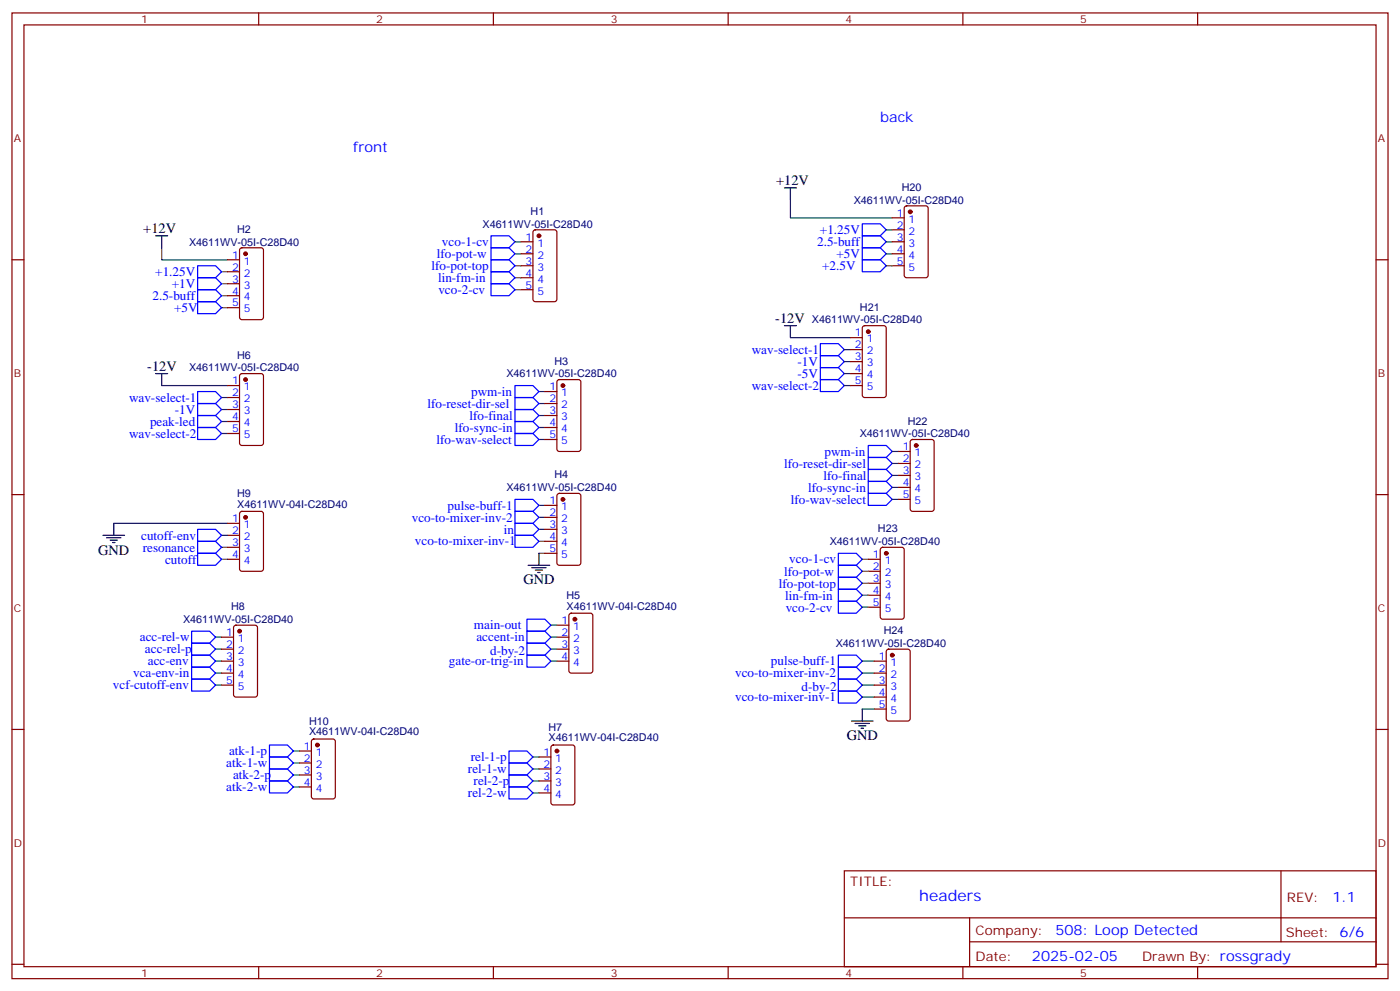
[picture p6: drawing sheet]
<svg xmlns="http://www.w3.org/2000/svg" width="412mm" height="292mm" viewBox="0 0 412 292" stroke-linecap="round" stroke-linejoin="round" font-family="sans-serif">
<g fill="none" stroke="#870000" stroke-width=".35">
<path d="M3.5 3.8h405.4v284.3h-405.4zM7.1 7.3h398.2v277.3h-398.2zM76.2 3.8v3.5M145.3 3.8v3.5M214.5 3.8v3.5M283.6 3.8v3.5M352.8 3.8v3.5M3.5 76.5h3.6M67 76.5h3.6M70.8 73.2l.5-.2h5.6l.7 .4v20l-.5 .7h-5.8l-.7-.4v-20zM153.5 71.2h3.5M153.5 74.7h3.5"/>
<path d="M153.5 78.2h3.5M157.2 67.9l.5-.2h5.6l.7 .4v20l-.4 .7h-5.9l-.7-.4v-20zM262.8 64.1h3.5M262.8 67.7h3.5M262.8 71.2h3.5M262.8 74.7h3.5M262.8 78.2h3.5M266.6 60.8l.5-.2h5.6l.6 .4 .1 20.1-.5 .6-5.8 .1-.7-.5-.1-20zM405.3 76.5h3.6M67 80h3.6M67 83.5h3.6M67 87.1h3.6"/>
<path d="M67 90.6h3.6M153.5 81.8h3.5M153.5 85.3h3.5M250.5 99.4h3.5M254.2 96.1l.5-.2h5.6l.7 .4 .1 20-.5 .7-5.9 .1-.6-.5-.1-20zM67 113.5h3.6M67 117.1h3.6M70.8 110.2l.5-.2h5.6l.7 .4v20.1l-.5 .6-5.8 .1-.7-.5v-20zM160.5 115.3h3.5M160.5 118.8h3.5M164.3 112l.4-.2h5.7l.6 .4 .1 20-.5 .7h-5.9l-.6-.4-.1-20zM250.5 102.9h3.5"/>
<path d="M250.5 106.5h3.5M250.5 110h3.5M250.5 113.5h3.5M67 120.6h3.6M67 124.1h3.6M67 127.6h3.6M160.5 122.3h3.5M160.5 125.9h3.5M160.5 129.4h3.5M264.6 132.9h3.5M264.6 136.5h3.5M264.6 140h3.5"/>
<path d="M268.3 129.6l.5-.2h5.7l.6 .4 .1 20.1-.5 .6-5.9 .1-.6-.5-.1-20zM3.5 145.6h3.6M67 154.1h3.6M67 157.6h3.6M70.8 150.8l.5-.2h5.6l.7 .4v16.5l-.5 .6-5.8 .1-.7-.5v-16.4zM160.5 148.8h3.5M160.5 152.3h3.5M160.5 155.9h3.5M160.5 159.4h3.5M164.3 145.5l.4-.2h5.7l.6 .4 .1 20-.5 .7h-5.9l-.6-.4-.1-20zM264.6 143.5h3.5M264.6 147h3.5"/>
<path d="M405.3 145.6h3.6M67 164.7h3.6M67 161.1h3.6M160.5 162.9h3.5M255.8 164.7h3.5M255.8 168.2h3.5M255.8 171.7h3.5M255.8 175.3h3.5M255.8 178.8h3.5M259.5 161.4l.5-.3h5.6l.7 .5v20l-.4 .7h-5.9l-.7-.4v-20zM65.3 194.7h3.5M65.3 198.2h3.5"/>
<path d="M65.3 187.6h3.5M65.3 191.1h3.5M69 184.3l.5-.2h5.6l.7 .4v20l-.4 .7h-5.9l-.7-.4v-20zM164 194.7h3.6M164 184.1h3.6M164 187.6h3.6M164 191.1h3.6M167.8 180.8l.5-.2h5.6l.7 .4v16.5l-.4 .6-5.9 .1-.7-.5v-16.4zM257.5 194.7h3.6M257.5 198.2h3.6M261.3 191.3l.5-.2h5.6l.7 .5v20l-.5 .6-5.8 .1-.7-.5v-20zM3.5 214.8h3.6"/>
<path d="M65.3 201.7h3.5M92 217.8l.4-.2h5.7l.6 .4 .1 16.5-.5 .7h-5.9l-.6-.4-.1-16.5zM162.5 219.6l.5-.2h5.6l.7 .4v16.5l-.4 .6-5.9 .1-.7-.5v-16.4zM257.5 201.7h3.6M257.5 205.2h3.6M257.5 208.8h3.6M405.3 214.8h3.6M88.2 221.1h3.5M88.2 224.6h3.5M88.2 228.2h3.5M88.2 231.7h3.5M158.7 222.9h3.6"/>
<path d="M158.7 226.4h3.6M158.7 229.9h3.6M158.7 233.5h3.6M248.7 256.4h156.6v28.2h-156.6zM377.3 256.4v20.9M248.7 270.2h156.5M285.6 277.3h119.6M285.6 270.2v14.2M3.5 283.9h3.6M76.2 284.6v3.5M145.3 284.6v3.5M214.5 284.6v3.5"/>
<path d="M283.6 284.6v3.5M352.8 284.6v3.5M405.3 283.9h3.6"/>
</g>
<g fill="none" stroke="#008700" stroke-width=".35">
<path d="M232.8 58.8v5.3h30M47.6 73v3.5h19.4M151.7 71.2h1.8M151.7 74.7h1.8M151.7 78.2h1.8M261.1 71.2h1.7M261.1 74.7h1.7M261.1 78.2h1.7M261.1 67.7h1.7M65.3 90.6h1.7M65.3 83.5h1.7M65.3 80h1.7"/>
<path d="M65.3 87.1h1.7M151.7 85.3h1.8M151.7 81.8h1.8M232.8 99.4h17.7M47.6 113.5h19.4M65.3 117.1h1.7M158.7 118.8h1.8M158.7 115.3h1.8M248.7 106.5h1.8M248.7 102.9h1.8M248.7 110h1.8M248.7 113.5h1.8"/>
<path d="M65.3 120.6h1.7M65.3 124.1h1.7M65.3 127.6h1.7M158.7 122.3h1.8M158.7 129.4h1.8M158.7 125.9h1.8M262.8 132.9h1.8M262.8 136.5h1.8M262.8 140h1.8M33.5 154.1h33.5M65.3 157.6h1.7M158.7 152.3h1.8"/>
<path d="M158.7 155.9h1.8M158.7 159.4h1.8M158.7 148.8h1.8M262.8 143.5h1.8M262.8 147h1.8M65.3 164.7h1.7M65.3 161.1h1.7M158.7 162.9h1.8M254 164.7h1.8M254 168.2h1.8M254 171.7h1.8M254 175.3h1.8"/>
<path d="M254 178.8h1.8M63.5 194.7h1.8M63.5 198.2h1.8M63.5 191.1h1.8M63.5 187.6h1.8M162.3 194.7h1.7M162.3 191.1h1.7M162.3 187.6h1.7M162.3 184.1h1.7M254 194.7h3.5M254 198.2h3.5M63.5 201.7h1.8"/>
<path d="M254 205.2h3.5M254 201.7h3.5M254 208.8h3.5M86.4 228.2h1.8M86.4 231.7h1.8M86.4 224.6h1.8M86.4 221.1h1.8M157 233.5h1.7M157 229.9h1.7M157 222.9h1.7M157 226.4h1.7"/>
</g>
<g fill="none" stroke="#00f" stroke-width=".35">
<path d="M58.2 78.2h5.3l1.8 1.8-1.8 1.8h-5.3zM144.6 69.4h5.3l1.8 1.8-1.8 1.8h-5.3zM144.6 73h5.3l1.8 1.7-1.8 1.8h-5.3zM144.6 76.5h5.3l1.8 1.7-1.8 1.8h-5.3zM254 73h5.3l1.8 1.7-1.8 1.8h-5.3zM254 69.4h5.3l1.8 1.8-1.8 1.8h-5.3zM254 76.5h5.3l1.8 1.7-1.8 1.8h-5.3zM254 65.9h5.3l1.8 1.8-1.8 1.7h-5.3zM58.2 85.3h5.3l1.8 1.8-1.8 1.7h-5.3zM58.2 81.8h5.3l1.8 1.7-1.8 1.8h-5.3zM58.2 88.8h5.3l1.8 1.8-1.8 1.8h-5.3zM144.6 80h5.3l1.8 1.8-1.8 1.7h-5.3z"/>
<path d="M144.6 83.5h5.3l1.8 1.8-1.8 1.8h-5.3zM58.2 118.8h5.3l1.8 1.8-1.8 1.7h-5.3zM58.2 115.3h5.3l1.8 1.8-1.8 1.7h-5.3zM151.7 117.1h5.3l1.7 1.7-1.7 1.8h-5.3zM151.7 113.5h5.3l1.7 1.8-1.7 1.8h-5.3zM241.7 104.7h5.2l1.8 1.8-1.8 1.7h-5.2zM241.7 101.2h5.2l1.8 1.7-1.8 1.8h-5.2zM241.7 111.8h5.2l1.8 1.7-1.8 1.8h-5.2zM241.7 108.2h5.2l1.8 1.8-1.8 1.8h-5.2zM58.2 122.3h5.3l1.8 1.8-1.8 1.8h-5.3zM58.2 125.9h5.3l1.8 1.7-1.8 1.8h-5.3zM151.7 120.6h5.3l1.7 1.7-1.7 1.8h-5.3z"/>
<path d="M151.7 124.1h5.3l1.7 1.8-1.7 1.7h-5.3zM151.7 127.6h5.3l1.7 1.8-1.7 1.8h-5.3zM255.8 131.2h5.3l1.7 1.7-1.7 1.8h-5.3zM255.8 138.2h5.3l1.7 1.8-1.7 1.7h-5.3zM255.8 134.7h5.3l1.7 1.8-1.7 1.7h-5.3zM58.2 155.9h5.3l1.8 1.7-1.8 1.8h-5.3zM58.2 159.4h5.3l1.8 1.7-1.8 1.8h-5.3zM151.7 154.1h5.3l1.7 1.8-1.7 1.7h-5.3zM151.7 147h5.3l1.7 1.8-1.7 1.8h-5.3zM151.7 150.6h5.3l1.7 1.7-1.7 1.8h-5.3zM151.7 157.6h5.3l1.7 1.8-1.7 1.7h-5.3zM255.8 141.7h5.3l1.7 1.8-1.7 1.8h-5.3z"/>
<path d="M255.8 145.3h5.3l1.7 1.7-1.7 1.8h-5.3zM58.2 162.9h5.3l1.8 1.8-1.8 1.7h-5.3zM246.9 162.9h5.3l1.8 1.8-1.8 1.7h-5.3zM246.9 177h5.3l1.8 1.8-1.8 1.8h-5.3zM246.9 173.5h5.3l1.8 1.8-1.8 1.7h-5.3zM246.9 170h5.3l1.8 1.7-1.8 1.8h-5.3zM246.9 166.4h5.3l1.8 1.8-1.8 1.8h-5.3zM56.4 185.8h5.3l1.8 1.8-1.8 1.8h-5.3zM56.4 189.4h5.3l1.8 1.7-1.8 1.8h-5.3zM56.4 200h5.3l1.8 1.7-1.8 1.8h-5.3zM56.4 192.9h5.3l1.8 1.8-1.8 1.7h-5.3zM56.4 196.4h5.3l1.8 1.8-1.8 1.8h-5.3z"/>
<path d="M155.2 189.4h5.3l1.8 1.7-1.8 1.8h-5.3zM155.2 192.9h5.3l1.8 1.8-1.8 1.7h-5.3zM155.2 185.8h5.3l1.8 1.8-1.8 1.8h-5.3zM155.2 182.3h5.3l1.8 1.8-1.8 1.7h-5.3zM246.9 200h5.3l1.8 1.7-1.8 1.8h-5.3zM246.9 192.9h5.3l1.8 1.8-1.8 1.7h-5.3zM246.9 196.4h5.3l1.8 1.8-1.8 1.8h-5.3zM79.4 219.4h5.3l1.7 1.7-1.7 1.8h-5.3zM246.9 203.5h5.3l1.8 1.7-1.8 1.8h-5.3zM79.4 222.9h5.3l1.7 1.7-1.7 1.8h-5.3zM79.4 229.9h5.3l1.7 1.8-1.7 1.8h-5.3zM79.4 226.4h5.3l1.7 1.8-1.7 1.7h-5.3z"/>
<path d="M149.9 231.7h5.3l1.8 1.8-1.8 1.7h-5.3zM149.9 228.2h5.3l1.8 1.7-1.8 1.8h-5.3zM149.9 224.6h5.3l1.8 1.8-1.8 1.8h-5.3zM149.9 221.1h5.3l1.8 1.8-1.8 1.7h-5.3z"/>
</g>
<g fill="none" stroke="#000" stroke-width=".35">
<path d="M231.1 55.3h3.5M232.8 55.3v3.5M45.9 69.4h3.5M47.6 69.4v3.6M231.1 95.9h3.5M232.8 95.9v3.5M45.9 110h3.5M47.6 110v3.5M30.3 157.6h6.4M31.4 158.3h4.2M32.5 159h2.1M33.2 159.7h.7"/>
<path d="M33.5 154.1v3.5M155.6 166.4h6.3M156.6 167.1h4.3M157.7 167.9h2.1M158.4 168.6h.7M158.7 162.9v3.5M250.8 212.3h6.4M251.9 213h4.2M252.9 213.7h2.2M253.6 214.4h.8M254 208.8v3.5"/>
</g>
<g fill="#870000" stroke="#870000" stroke-width=".35">
<circle cx="269.9" cy="131.2" r=".53"/>
<circle cx="261.1" cy="162.9" r=".53"/>
<circle cx="268.1" cy="62.4" r=".53"/>
<circle cx="262.8" cy="192.9" r=".53"/>
<circle cx="255.8" cy="97.6" r=".53"/>
<circle cx="169.3" cy="182.3" r=".53"/>
<circle cx="164" cy="221.1" r=".53"/>
<circle cx="72.3" cy="152.3" r=".53"/>
<circle cx="93.5" cy="219.4" r=".53"/>
<circle cx="70.6" cy="185.8" r=".53"/>
<circle cx="72.3" cy="111.8" r=".53"/>
<circle cx="165.8" cy="147" r=".53"/>
<circle cx="165.8" cy="113.5" r=".53"/>
<circle cx="72.3" cy="74.7" r=".53"/>
<circle cx="158.7" cy="69.4" r=".53"/>
</g>
<text font-size="4.6" fill="#00f" x="270.8" y="265.4">headers</text>
<g font-size="4.2" fill="#00f">
<text x="259.3" y="35.9">back</text>
<text x="104.1" y="44.7">front</text>
<text x="392.5" y="265.7">1.1</text>
<text x="310.9" y="275.2">508: Loop Detected</text>
<text x="304" y="283">2025-02-05</text>
</g>
<g font-size="4.2">
<text x="228.6" y="54.6">+12V</text>
<text x="42.2" y="68.7">+12V</text>
<text x="228.4" y="95.2">-12V</text>
<text x="43.4" y="109.3">-12V</text>
<text x="28.9" y="163.3">GND</text>
<text x="154.2" y="172.1">GND</text>
<text x="249.4" y="217.9">GND</text>
</g>
<g font-size="3.9" fill="#00f">
<text x="241.5" y="68.9">+1.25V</text>
<text x="128.7" y="76">lfo-pot-w</text>
<text x="130.2" y="72.4">vco-1-cv</text>
<text x="240.7" y="72.5">2.5-buff</text>
<text x="246.4" y="76">+5V</text>
<text x="45.7" y="81.3">+1.25V</text>
<text x="127.1" y="79.5">lfo-pot-top</text>
<text x="129" y="83.1">lin-fm-in</text>
<text x="242.2" y="79.5">+2.5V</text>
<text x="44.9" y="88.3">2.5-buff</text>
<text x="50.6" y="84.8">+1V</text>
<text x="129.1" y="86.6">vco-2-cv</text>
<text x="51.3" y="91.8">+5V</text>
<text x="221.5" y="104.2">wav-select-1</text>
<text x="234.9" y="107.7">-1V</text>
<text x="234.9" y="111.3">-5V</text>
<text x="38" y="118.3">wav-select-1</text>
<text x="138.8" y="116.5">pwm-in</text>
<text x="221.5" y="114.8">wav-select-2</text>
<text x="44.2" y="125.4">peak-led</text>
<text x="51.5" y="121.8">-1V</text>
<text x="125.9" y="120.1">lfo-reset-dir-sel</text>
<text x="138.3" y="123.6">lfo-final</text>
<text x="38" y="128.9">wav-select-2</text>
<text x="128.6" y="130.7">lfo-wav-select</text>
<text x="134" y="127.1">lfo-sync-in</text>
<text x="231" y="137.7">lfo-reset-dir-sel</text>
<text x="242.8" y="134.2">pwm-in</text>
<text x="242.5" y="141.3">lfo-final</text>
<text x="232.9" y="148.3">lfo-wav-select</text>
<text x="238.1" y="144.8">lfo-sync-in</text>
<text x="121.3" y="153.6">vco-to-mixer-inv-2</text>
<text x="131.9" y="150.1">pulse-buff-1</text>
<text x="41.6" y="158.9">cutoff-env</text>
<text x="122.2" y="160.6">vco-to-mixer-inv-1</text>
<text x="148.4" y="157.2">in</text>
<text x="42.1" y="162.4">resonance</text>
<text x="48.6" y="165.9">cutoff</text>
<text x="232.5" y="165.9">vco-1-cv</text>
<text x="229.4" y="173">lfo-pot-top</text>
<text x="231" y="169.5">lfo-pot-w</text>
<text x="231.3" y="176.5">lin-fm-in</text>
<text x="139.6" y="185.3">main-out</text>
<text x="231.4" y="180.1">vco-2-cv</text>
<text x="41.2" y="188.8">acc-rel-w</text>
<text x="140.4" y="188.9">accent-in</text>
<text x="42.7" y="192.4">acc-rel-p</text>
<text x="43.5" y="195.9">acc-env</text>
<text x="132.3" y="195.9">gate-or-trig-in</text>
<text x="144.4" y="192.9">d-by-2</text>
<text x="227.1" y="195.9">pulse-buff-1</text>
<text x="33.3" y="203">vcf-cutoff-env</text>
<text x="39.2" y="199.4">vca-env-in</text>
<text x="216.6" y="199.5">vco-to-mixer-inv-2</text>
<text x="236.1" y="203.5">d-by-2</text>
<text x="216.6" y="206.5">vco-to-mixer-inv-1</text>
<text x="66.6" y="225.9">atk-1-w</text>
<text x="67.5" y="222.4">atk-1-p</text>
<text x="137.9" y="227.7">rel-1-w</text>
<text x="138.7" y="224.1">rel-1-p</text>
<text x="66.6" y="233">atk-2-w</text>
<text x="68.7" y="229.4">atk-2-p</text>
<text x="139.5" y="231.2">rel-2-p</text>
<text x="137.9" y="234.7">rel-2-w</text>
</g>
<g font-size="3.9" fill="#800">
<text x="250.5" y="261">TITLE:</text>
<text x="379.1" y="265.7">REV:</text>
<text x="287.4" y="275.2">Company:</text>
<text x="378.7" y="275.8">Sheet: 6/6</text>
<text x="287.4" y="282.9">Date:</text>
<text x="336.4" y="282.9">Drawn By: rossgrady</text>
</g>
<g font-size="3.2" fill="#800">
<text x="41.6" y="6.8">1</text>
<text x="110.8" y="6.8">2</text>
<text x="179.9" y="6.8">3</text>
<text x="249.1" y="6.8">4</text>
<text x="318.2" y="6.8">5</text>
<text x="4.1" y="41.9">A</text>
<text x="405.9" y="41.9">A</text>
<text x="4.1" y="111.1">B</text>
<text x="405.9" y="111.1">B</text>
<text x="4.1" y="180.2">C</text>
<text x="405.9" y="180.2">C</text>
<text x="4.1" y="249.3">D</text>
<text x="405.9" y="249.3">D</text>
<text x="41.6" y="287.6">1</text>
<text x="110.8" y="287.6">2</text>
<text x="179.9" y="287.6">3</text>
<text x="249.1" y="287.6">4</text>
<text x="318.2" y="287.6">5</text>
</g>
<g font-size="3.2" fill="#000080">
<text x="251.5" y="59.9">X4611WV-05I-C28D40</text>
<text x="265.7" y="56.2">H20</text>
<text x="156.3" y="63.3">H1</text>
<text x="69.9" y="68.6">H2</text>
<text x="142.1" y="67">X4611WV-05I-C28D40</text>
<text x="55.7" y="72.3">X4611WV-05I-C28D40</text>
<text x="239.1" y="95.2">X4611WV-05I-C28D40</text>
<text x="253.3" y="91.5">H21</text>
<text x="69.9" y="105.6">H6</text>
<text x="163.4" y="107.4">H3</text>
<text x="55.7" y="109.3">X4611WV-05I-C28D40</text>
<text x="149.2" y="111.1">X4611WV-05I-C28D40</text>
<text x="267.4" y="125">H22</text>
<text x="253.3" y="128.7">X4611WV-05I-C28D40</text>
<text x="163.4" y="140.9">H4</text>
<text x="69.9" y="149.5">X4611WV-04I-C28D40</text>
<text x="69.9" y="146.4">H9</text>
<text x="149.2" y="144.6">X4611WV-05I-C28D40</text>
<text x="244.4" y="160.5">X4611WV-05I-C28D40</text>
<text x="258.6" y="156.7">H23</text>
<text x="68.1" y="179.7">H8</text>
<text x="166.9" y="179.5">X4611WV-04I-C28D40</text>
<text x="166.9" y="176.4">H5</text>
<text x="53.9" y="183.4">X4611WV-05I-C28D40</text>
<text x="246.2" y="190.5">X4611WV-05I-C28D40</text>
<text x="260.4" y="186.7">H24</text>
<text x="91" y="213.4">H10</text>
<text x="161.6" y="215.2">H7</text>
<text x="91" y="216.5">X4611WV-04I-C28D40</text>
<text x="161.6" y="218.3">X4611WV-04I-C28D40</text>
</g>
<g font-size="3.2" fill="#00f">
<text x="264.2" y="63.8">1</text>
<text x="267.7" y="65.5">1</text>
<text x="154.8" y="70.8">1</text>
<text x="264.2" y="67.3">2</text>
<text x="264.2" y="70.8">3</text>
<text x="267.7" y="69.1">2</text>
<text x="68.4" y="76.1">1</text>
<text x="71.9" y="77.9">1</text>
<text x="154.8" y="74.4">2</text>
<text x="154.8" y="77.9">3</text>
<text x="158.3" y="72.6">1</text>
<text x="158.3" y="76.1">2</text>
<text x="264.2" y="74.4">4</text>
<text x="264.2" y="77.9">5</text>
<text x="267.7" y="72.6">3</text>
<text x="267.7" y="76.1">4</text>
<text x="68.4" y="79.7">2</text>
<text x="68.4" y="83.2">3</text>
<text x="71.9" y="81.4">2</text>
<text x="154.8" y="81.4">4</text>
<text x="158.3" y="79.7">3</text>
<text x="158.3" y="83.2">4</text>
<text x="267.7" y="79.7">5</text>
<text x="68.4" y="86.7">4</text>
<text x="71.9" y="84.9">3</text>
<text x="71.9" y="88.5">4</text>
<text x="154.8" y="84.9">5</text>
<text x="158.3" y="86.7">5</text>
<text x="68.4" y="90.2">5</text>
<text x="71.9" y="92">5</text>
<text x="251.8" y="99.1">1</text>
<text x="255.3" y="100.8">1</text>
<text x="251.8" y="102.6">2</text>
<text x="251.8" y="106.1">3</text>
<text x="255.3" y="104.4">2</text>
<text x="255.3" y="107.9">3</text>
<text x="68.4" y="113.2">1</text>
<text x="251.8" y="109.6">4</text>
<text x="251.8" y="113.2">5</text>
<text x="255.3" y="111.4">4</text>
<text x="68.4" y="116.7">2</text>
<text x="71.9" y="114.9">1</text>
<text x="71.9" y="118.5">2</text>
<text x="161.9" y="114.9">1</text>
<text x="161.9" y="118.5">2</text>
<text x="165.3" y="116.7">1</text>
<text x="255.3" y="114.9">5</text>
<text x="68.4" y="120.2">3</text>
<text x="68.4" y="123.8">4</text>
<text x="71.9" y="122">3</text>
<text x="71.9" y="125.5">4</text>
<text x="161.9" y="122">3</text>
<text x="161.9" y="125.5">4</text>
<text x="165.3" y="120.2">2</text>
<text x="165.3" y="123.8">3</text>
<text x="68.4" y="127.3">5</text>
<text x="71.9" y="129">5</text>
<text x="161.9" y="129">5</text>
<text x="165.3" y="127.3">4</text>
<text x="165.3" y="130.8">5</text>
<text x="265.9" y="132.6">1</text>
<text x="265.9" y="136.1">2</text>
<text x="269.4" y="134.3">1</text>
<text x="269.4" y="137.9">2</text>
<text x="265.9" y="139.6">3</text>
<text x="265.9" y="143.2">4</text>
<text x="269.4" y="141.4">3</text>
<text x="161.9" y="148.4">1</text>
<text x="265.9" y="146.7">5</text>
<text x="269.4" y="144.9">4</text>
<text x="269.4" y="148.4">5</text>
<text x="68.4" y="153.7">1</text>
<text x="71.9" y="155.5">1</text>
<text x="161.9" y="152">2</text>
<text x="161.9" y="155.5">3</text>
<text x="165.3" y="150.2">1</text>
<text x="165.3" y="153.7">2</text>
<text x="68.4" y="157.3">2</text>
<text x="68.4" y="160.8">3</text>
<text x="71.9" y="159">2</text>
<text x="161.9" y="159">4</text>
<text x="165.3" y="157.3">3</text>
<text x="165.3" y="160.8">4</text>
<text x="68.4" y="164.3">4</text>
<text x="71.9" y="162.6">3</text>
<text x="71.9" y="166.1">4</text>
<text x="161.9" y="162.6">5</text>
<text x="165.3" y="164.3">5</text>
<text x="257.1" y="164.3">1</text>
<text x="257.1" y="167.9">2</text>
<text x="260.6" y="166.1">1</text>
<text x="257.1" y="171.4">3</text>
<text x="260.6" y="169.6">2</text>
<text x="260.6" y="173.1">3</text>
<text x="257.1" y="174.9">4</text>
<text x="257.1" y="178.4">5</text>
<text x="260.6" y="176.7">4</text>
<text x="165.4" y="183.7">1</text>
<text x="168.9" y="185.5">1</text>
<text x="260.6" y="180.2">5</text>
<text x="66.6" y="187.3">1</text>
<text x="66.6" y="190.8">2</text>
<text x="70.1" y="189">1</text>
<text x="165.4" y="187.3">2</text>
<text x="165.4" y="190.8">3</text>
<text x="168.9" y="189">2</text>
<text x="66.6" y="194.3">3</text>
<text x="66.6" y="197.8">4</text>
<text x="70.1" y="192.5">2</text>
<text x="70.1" y="196.1">3</text>
<text x="165.4" y="194.3">4</text>
<text x="168.9" y="192.5">3</text>
<text x="168.9" y="196.1">4</text>
<text x="258.9" y="194.3">1</text>
<text x="258.9" y="197.8">2</text>
<text x="262.4" y="196.1">1</text>
<text x="66.6" y="201.4">5</text>
<text x="70.1" y="199.6">4</text>
<text x="70.1" y="203.1">5</text>
<text x="258.9" y="201.4">3</text>
<text x="262.4" y="199.6">2</text>
<text x="262.4" y="203.1">3</text>
<text x="258.9" y="204.9">4</text>
<text x="258.9" y="208.4">5</text>
<text x="262.4" y="206.7">4</text>
<text x="262.4" y="210.2">5</text>
<text x="89.5" y="220.8">1</text>
<text x="89.5" y="224.3">2</text>
<text x="89.5" y="227.8">3</text>
<text x="93" y="222.5">1</text>
<text x="93" y="226.1">2</text>
<text x="160.1" y="222.5">1</text>
<text x="160.1" y="226.1">2</text>
<text x="163.6" y="224.3">1</text>
<text x="163.6" y="227.8">2</text>
<text x="89.5" y="231.4">4</text>
<text x="93" y="229.6">3</text>
<text x="93" y="233.1">4</text>
<text x="160.1" y="229.6">3</text>
<text x="160.1" y="233.1">4</text>
<text x="163.6" y="231.4">3</text>
<text x="163.6" y="234.9">4</text>
</g>
</svg>
